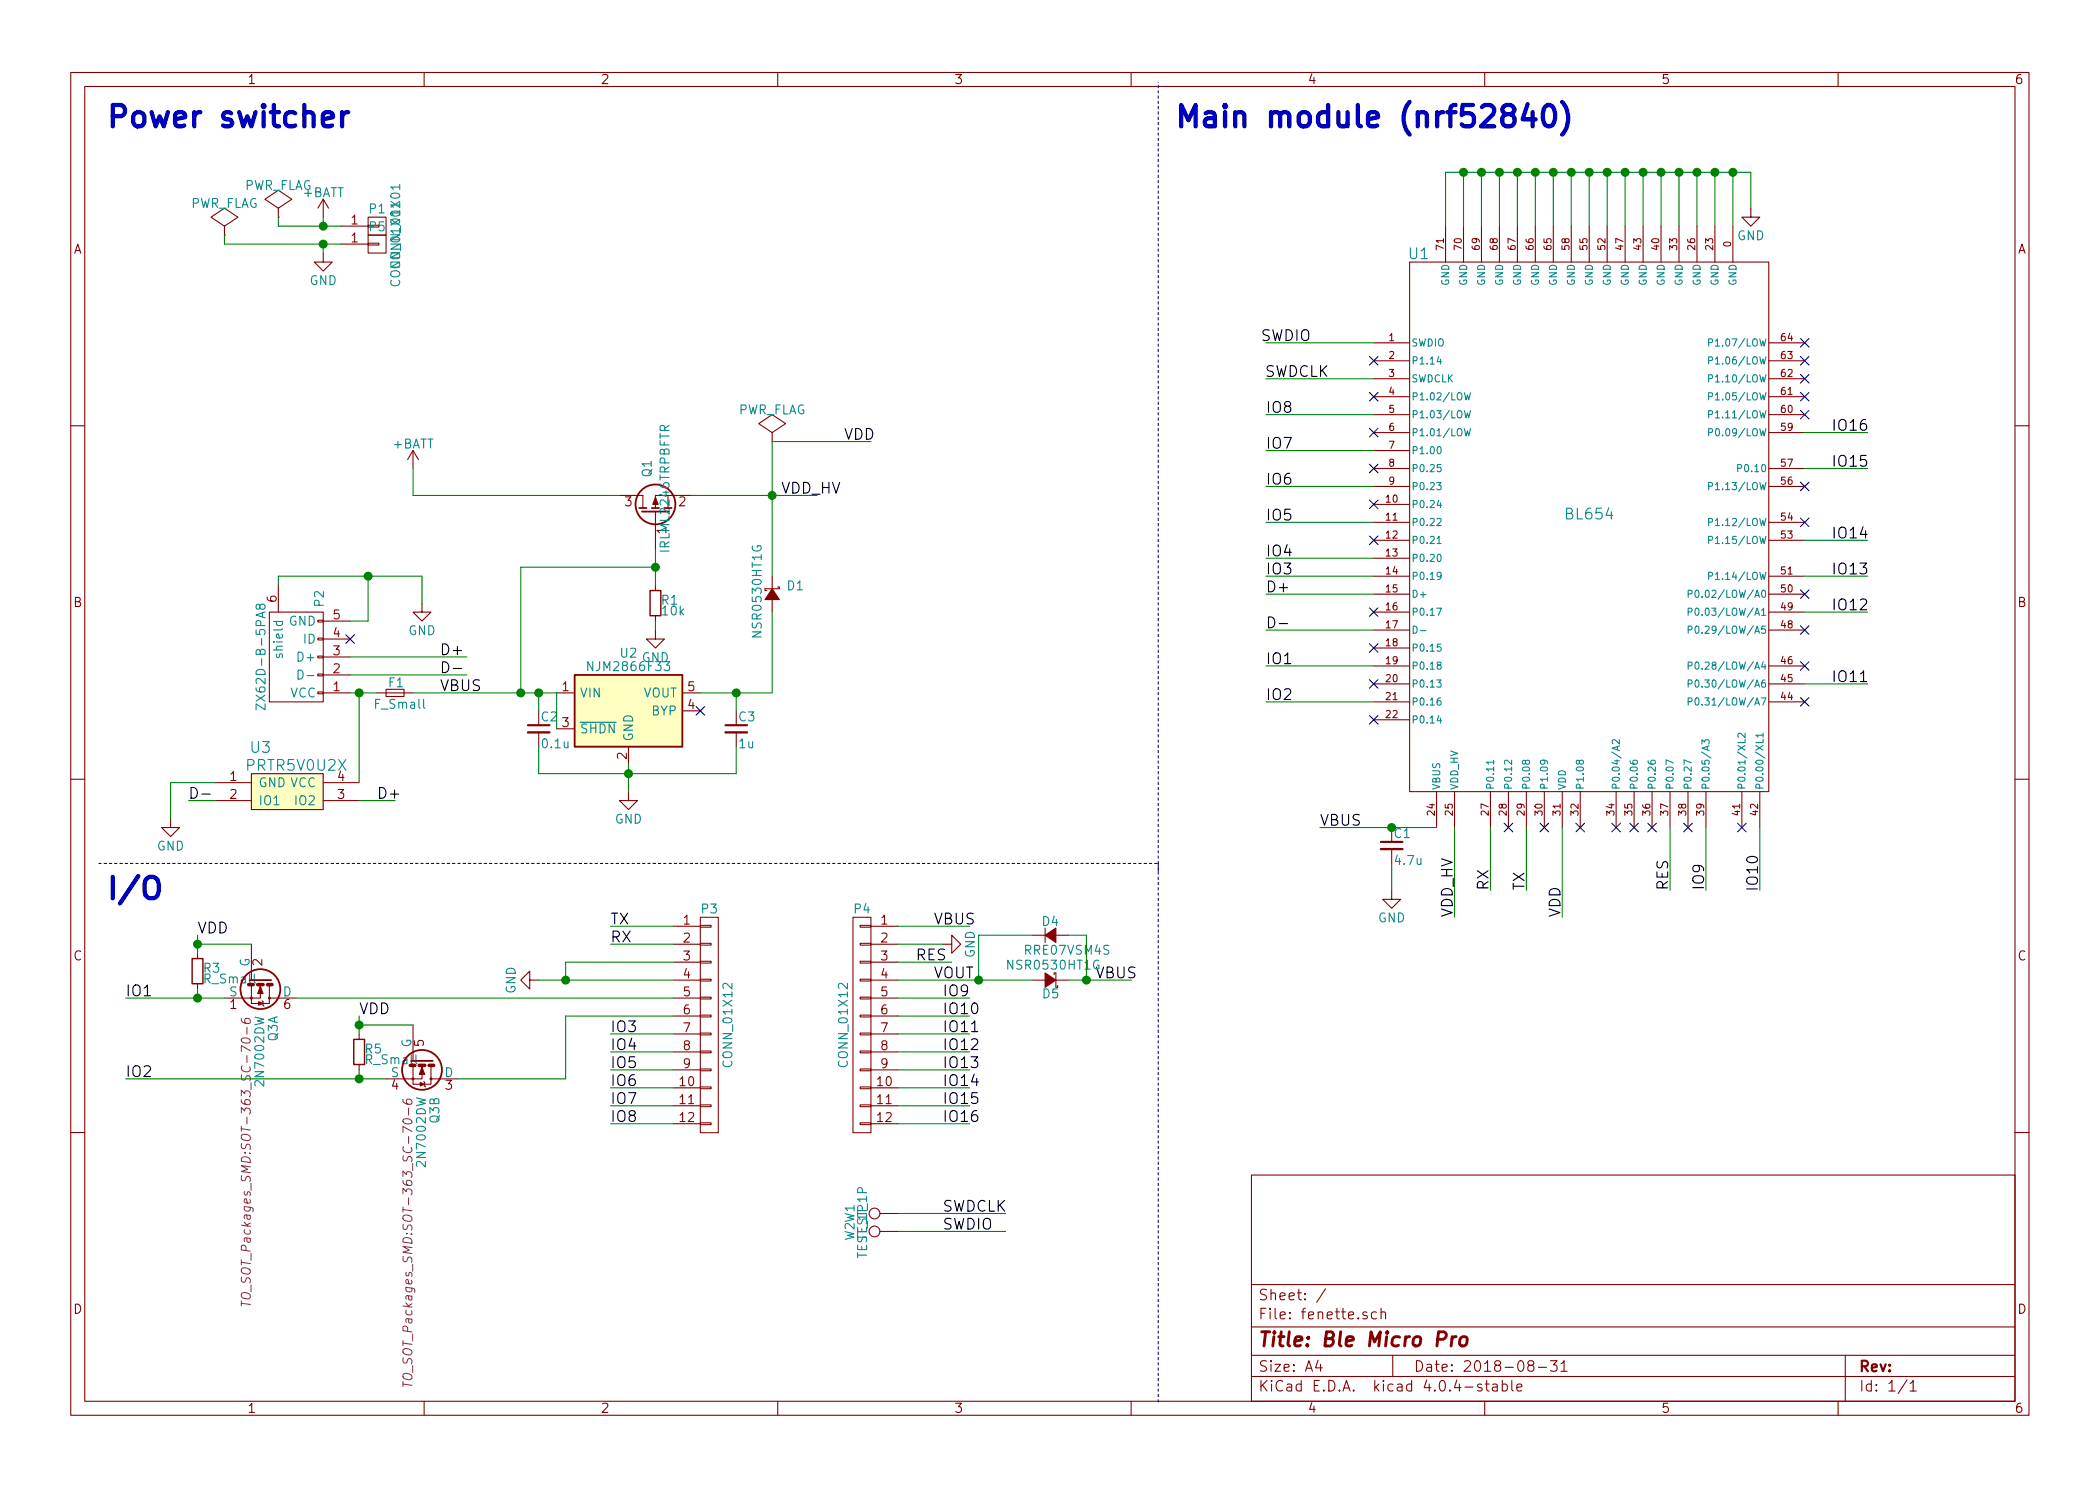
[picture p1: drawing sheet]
<svg xmlns="http://www.w3.org/2000/svg" width="297mm" height="210mm" viewBox="0 0 297 210" stroke-linecap="round" stroke-linejoin="round" font-family="sans-serif">
<g fill="none" stroke="#840000" stroke-width=".15">
<path d="M10 10.3h277v189.9h-277zM12 12.2h273v186.1h-273zM60 10.3v1.9M110 10.3v1.9M160 10.3v1.9M210 10.3v1.9M260 10.3v1.9M31.7 33.3h.1M31.7 32l2-1.3-2-1.2-1.9 1.2 1.9 1.3v1.3M39.4 30.7h.1M39.4 29.5l1.9-1.3-1.9-1.3-1.9 1.3 1.9 1.3v1.2M45.7 35.8v1.3h1.3l-1.3 1.2-1.3-1.2h1.3"/>
<path d="M45.7 28.2l-.7 1.3M45.7 28.2v2.5M45.7 28.2l.8 1.3M48.3 32h3.8M48.3 34.5h3.8M52.1 30.7h2.5v2.6h-2.5zM52.1 34.4h1.5v.3h-1.5zM52.1 33.3h2.5v2.5h-2.5zM199.4 37.1h50.8v74.9h-50.8zM204.5 32v5.1M207 32v5.1M209.5 32v5.1"/>
<path d="M212.1 32v5.1M214.6 32v5.1M217.2 32v5.1M219.7 32v5.1M222.2 32v5.1M224.8 32v5.1M227.3 32v5.1M229.9 32v5.1M232.4 32v5.1M234.9 32v5.1M237.5 32v5.1M240 32v5.1"/>
<path d="M242.6 32v5.1M245.1 32v5.1M247.6 29.5v1.2h1.3l-1.3 1.3-1.2-1.3h1.2M194.3 48.5h5.1M194.3 51h5.1M194.3 53.6h5.1M194.3 56.1h5.1M194.3 58.7h5.1M250.2 48.5h5.1M250.2 51h5.1M250.2 53.6h5.1M250.2 56.1h5.1"/>
<path d="M250.2 58.7h5.1M10 60.2h2M58.4 63.7l-.7 1.3M58.4 63.7v2.6M58.4 63.7l.8 1.3M87.6 70.1h3.3v1.8M92.7 72.4v5.3M94.5 70.1h-1.8v1.8M95.2 70.1h2.6M109.2 62.5h.1M109.2 61.2l1.9-1.3-1.9-1.2-1.9 1.2 1.9 1.3v1.3M194.3 61.2h5.1"/>
<path d="M194.3 63.7h5.1M194.3 66.3h5.1M194.3 68.8h5.1M194.3 71.4h5.1M194.3 73.9h5.1M194.3 76.4h5.1M194.3 79h5.1M250.2 61.2h5.1M250.2 66.3h5.1M250.2 68.8h5.1M250.2 73.9h5.1M250.2 76.4h5.1"/>
<path d="M285 60.2h2M38.1 86.6h7.6v12.7h-7.6zM39.4 82.8v3.8M45 97.9h.7v.3h-.7zM45 95.4h.7v.2h-.7zM45 92.8h.7v.3h-.7zM45 90.3h.7v.2h-.7zM45 87.8h.7v.2h-.7zM45.7 98h3.8M45.7 95.5h3.8M45.7 93h3.8M45.7 90.4h3.8"/>
<path d="M45.7 87.9h3.8M53.3 98h5.1M54.6 97.5h2.5v1h-2.5zM59.7 85.3v1.3h1.3l-1.3 1.3-1.3-1.3h1.3M78.7 98h2.6M92.7 89.1v1.3h1.3l-1.3 1.3-1.3-1.3h1.3M92.7 82.8v.8M92.7 87.1v.8M96.5 98h2.6M109.2 81.5v1.8M109.2 84.8v1.8M110 83.1h.2v.2h-2v.3h.3"/>
<path d="M194.3 96.8h5.1M194.3 84.1h5.1M194.3 99.3h5.1M194.3 81.5h5.1M194.3 86.6h5.1M194.3 94.2h5.1M194.3 89.1h5.1M194.3 91.7h5.1M250.2 96.8h5.1M250.2 84.1h5.1M250.2 99.3h5.1M250.2 81.5h5.1"/>
<path d="M250.2 86.6h5.1M250.2 94.2h5.1M250.2 89.1h5.1M10 110.3h2M24.1 115.8v1.3h1.3l-1.3 1.3-1.2-1.3h1.2M30.5 110.7h5.1M30.5 113.3h5.1M35.6 109.5h10.1v5h-10.1zM45.7 110.7h5.1M45.7 113.3h5.1M76.2 103.6v2.1M78.7 103.1h2.6"/>
<path d="M88.9 112v1.3h1.3l-1.3 1.2-1.3-1.2h1.3M88.9 105.7v2.5M96.5 100.6h2.6M104.1 103.6v2.1M194.3 101.8h5.1M203.2 112v5.1M205.7 112v5.1M210.8 112v5.1M213.4 112v5.1M215.9 112v5.1M218.4 112v5.1M221 112v5.1"/>
<path d="M223.5 112v5.1M228.6 112v5.1M231.1 112v5.1M233.7 112v5.1M236.2 112v5.1M238.8 112v5.1M241.3 112v5.1M246.4 112v5.1M248.9 112v5.1M285 110.3h2M27.9 134.9v.7M27.9 139.2v.7"/>
<path d="M35.6 139.4v1.8h-3.9M35.6 133.6v5.1M36.8 139.4v1.8h-1.2v.8h2.5v-.8M38.1 139.4v1.8h3.8M74.9 138.7v-1.3l-1.2 1.3 1.2 1.2v-1.2h1.3M95.2 131.1h3.9M95.2 133.6h3.9M95.2 136.1h3.9M95.2 138.7h3.9M99.1 129.8h2.5v30.5h-2.5zM99.1 138.6h1.5v.2h-1.5zM99.1 136h1.5v.3h-1.5z"/>
<path d="M99.1 133.5h1.5v.2h-1.5zM99.1 130.9h1.5v.3h-1.5zM120.6 129.8h2.6v30.5h-2.6zM121.7 138.6h1.5v.2h-1.5zM121.7 136h1.5v.3h-1.5zM121.7 133.5h1.5v.2h-1.5zM121.7 130.9h1.5v.3h-1.5zM123.2 131.1h3.8M123.2 133.6h3.8M123.2 136.1h3.8M123.2 138.7h3.8M133.3 133.6h1.3v-1.3l1.3 1.3-1.3 1.3v-1.3"/>
<path d="M146 138.7h1.8M146 132.3h1.8M147.8 131.3v2M149.1 137.9v-.2h.3v2M149.4 138.7h1.7M149.4 132.3h1.7M196.8 126v1.2h1.3l-1.3 1.3-1.2-1.3h1.2M196.8 120.1v2.1M37.1 141.6l.1 .1v.5l.1 .2M50.8 146.3v.8M50.8 150.6v.8M58.4 150.9v1.7h-3.8"/>
<path d="M58.4 145v5.1M59.7 150.9v1.7h-1.3v.8h2.6v-.8M59.9 153l.2 .2v.5l.1 .1M61 150.9v1.7h3.8M95.2 141.2h3.9M95.2 143.8h3.9M95.2 146.3h3.9M95.2 148.8h3.9M95.2 151.4h3.9M95.2 153.9h3.9M95.2 156.5h3.9M95.2 159h3.9"/>
<path d="M99.1 158.9h1.5v.2h-1.5zM99.1 156.3h1.5v.3h-1.5zM99.1 153.8h1.5v.2h-1.5zM99.1 151.3h1.5v.2h-1.5zM99.1 148.7h1.5v.3h-1.5zM99.1 146.2h1.5v.2h-1.5zM99.1 143.6h1.5v.3h-1.5zM99.1 141.1h1.5v.2h-1.5zM121.7 158.9h1.5v.2h-1.5zM121.7 156.3h1.5v.3h-1.5zM121.7 153.8h1.5v.2h-1.5zM121.7 151.3h1.5v.2h-1.5z"/>
<path d="M121.7 148.7h1.5v.3h-1.5zM121.7 146.2h1.5v.2h-1.5zM121.7 143.6h1.5v.3h-1.5zM121.7 141.1h1.5v.2h-1.5zM123.2 141.2h3.8M123.2 143.8h3.8M123.2 146.3h3.8M123.2 148.8h3.8M123.2 151.4h3.8M123.2 153.9h3.8M123.2 156.5h3.8M123.2 159h3.8"/>
<path d="M10 160.2h2M124.5 171.7h2.5M124.5 174.2h2.5M177 166.3h108v32h-108zM285 160.2h2M60 198.3v1.9M110 198.3v1.9M160 198.3v1.9M177 194.8h108M177 191.8h108M177 187.8h108M177 181.8h108"/>
<path d="M186.4 192.5l-.3 1h.9M186.8 193v1M187.5 182.3l-1.3 2M193.3 185.7a.37 .37 0 0 0-.5 .1v.1a.54 .54 0 0 0 .5 .3l.1 .1-.1 .2-.1 .1-.4-.1M194.7 185.7l-.4-.1-.3 .3 .1 .6 .2 .1 .4-.1M195.4 185.7a.38 .38 0 0 1 .6 .1v.8M195.4 185.1v1.5M197 191.8v3M209.6 195.9a.37 .37 0 0 0-.6 .1v.1a.54 .54 0 0 0 .6 .3l.1 .1-.1 .2-.2 .1-.4-.1M210 198.3v1.9M210.1 195.8h.5M210.3 195.3v1.3l.2 .2h.1"/>
<path d="M211.2 195.9l.1-.1 .4 .1 .1 .9M211.8 196.2l-.5 .1-.2 .2 .1 .2 .1 .1 .5-.1M212.5 195.9a.48 .48 0 0 1 .6 .1l.1 .1-.1 .6a.48 .48 0 0 1-.6 0M212.5 195.3v1.5M213.8 195.3v1.3l.2 .2M214.6 196.3l.7-.1-.1-.3-.4-.1-.2 .2v.7l.2 .1 .4-.1M216.4 193.2l-.3-.3 .1-.2 .2-.2 .4 .1 .2 .2-.1 .2-.2 .2h-.3a.48 .48 0 0 0-.2 .7l.2 .1h.3l.2-.1a.48 .48 0 0 0-.2-.7M217.6 193.5h1.1M219.3 192.5h.9l-.5 .6 .5 .1v.2v.5l-.2 .1h-.5l-.2-.1M220.8 193l.4-.5v1.5M220.8 194h.9M260 198.3v1.9"/>
<path d="M261 191.8v6.5M269.7 195.2l-1.2 2M270.2 195.8l.4-.5v1.5M270.2 196.8h.8"/>
<circle cx="35.6" cy="141.2" r=".13"/>
<circle cx="38.1" cy="141.2" r=".13"/>
<circle cx="58.4" cy="152.6" r=".13"/>
<circle cx="61" cy="152.6" r=".13"/>
<circle cx="123.7" cy="174.2" r=".76"/>
<circle cx="123.7" cy="171.7" r=".76"/>
</g>
<path d="M203.4 189.5h.7a.56 .56 0 0 0 .5-.5 .56 .56 0 0 0-.4-.6h-.7l-.2 2M205.4 189.1l-.1 1.3M206 189.1a.54 .54 0 0 0-.6 .4M206.6 189.3a.51 .51 0 0 1 .6-.2 .51 .51 0 0 1 .3 .4v.6a.54 .54 0 0 1-.6 .4 .54 .54 0 0 1-.5-.4z" fill="none" stroke="#840000" stroke-width=".41"/>
<g fill="none" stroke="#008484" stroke-width=".15">
<path d="M55.3 38.5a.83 .83 0 0 1 1.2 .1 .44 .44 0 0 1-.4 .6l-.7-.1a.44 .44 0 0 1-.1-.6zM55.4 39.7a.5 .5 0 0 0 0 .6 .5 .5 0 0 0 .6 .1 .47 .47 0 0 0 .5-.2 .47 .47 0 0 0-.1-.5M203.5 50.4l-.2 .8h.6M207.1 55.6l.3 1 .2-.7 .1 .7 .3-1M207.1 58.1l.3 1 .2-.7 .1 .7 .3-1M241.7 58.6h.5v-.2v-.2l-.5-.1v1M241.7 56.1h.5v-.2v-.3h-.5v1M241.7 53.6l.5-.1v-.1v-.3l-.5-.1v1M241.7 51h.5v-.2v-.3h-.5v1M241.7 48.5l.5-.1v-.1v-.3l-.5-.1v1.1M203.2 68.3h.6l-.3 .4 .3 .1v.4l-.1 .1-.5-.1M203.3 73.5l.4-.2 .1 .2v.2l-.6 .7h.6"/>
<path d="M203.3 76.9h.5M203.4 63.3l.2-.1a.59 .59 0 0 1-.1 1l-.1-.1-.1-.3zM203.4 78.5l.2-.1a.59 .59 0 0 1-.1 1l-.1-.1-.1-.2zM203.5 70.8l-.2 .7h.6M203.8 65.7h-.5v.5l.1-.1 .4 .1v.4l-.1 .1-.4-.1M207.1 60.6l.3 1.1 .2-.7 .1 .7 .3-1.1M241.7 76.4h.5v-.2v-.3h-.5v1M241.7 73.9l.5-.1v-.1v-.3l-.5-.1v1.1M241.7 68.8h.5v-.2v-.3h-.5v1M241.7 61.2l.5-.1v-.1v-.3l-.5-.1v1.1M245.8 66.3l.5-.1 .1-.1-.1-.3-.5-.1v1M36.8 85.7l.2-.2h.4l.1 .2-.1 .4-.4 .1-.2-.1-.2-.6h-.3l-.1 .2 .1 .5h.2l.3-.2"/>
<path d="M37.5 99.6v.8l-1.3-.8v.8M42.2 94.8a.66 .66 0 0 1 .7 .4 .66 .66 0 0 1-.3 .8l-.4 .1zM43.4 95.6h1M93.9 93.6h.8l-.4 .5 .4 .1v.6l-.2 .1h-.4l-.2-.1M199.9 88.6a.51 .51 0 0 1 .6 .5 .51 .51 0 0 1-.6 .5zM200.9 89.2h.8M203.2 96.2h.6l-.3 .4 .3 .1v.4l-.1 .1-.5-.1M203.2 86h.7l-.4 1.1M203.5 94.1l-.2-.2 .1-.2h.4v.3l-.4 .2-.1 .1v.2l.2 .2 .3-.1v-.4l-.1-.1M203.8 98.7l-.4 .2-.1 .7 .2 .2 .3-.1v-.5l-.3-.1-.2 .2M203.8 91.1h-.5v.5l.1-.1 .4 .1v.4l-.1 .1-.4-.1M203.8 81.4l-.1 .2h-.3l-.1-.2 .1-.4h.3l.1 .2v.6l-.2 .2h-.2"/>
<path d="M238.8 84h.5v-.2v-.2l-.5-.1v1M238.8 99.3l.5-.1v-.1v-.3l-.5-.1v1.1M238.8 96.7h.5v-.2v-.2l-.5-.1v1M238.8 94.2h.5v-.2v-.3h-.5v1M238.8 89.1h.5v-.2v-.3h-.5v1M238.8 86.6l.5-.1v-.1v-.3l-.5-.1v1.1M239.8 83.6l.3-.1a.59 .59 0 0 1-.1 1l-.2-.1v-.3zM239.8 98.9l.3-.2a.59 .59 0 0 1-.1 1.1l-.2-.1v-.3zM239.8 93.8l.3-.1a.59 .59 0 0 1-.1 1l-.2-.1v-.3zM239.8 88.7l.3-.1a.59 .59 0 0 1-.1 1l-.2-.1v-.3zM239.9 96.3l.2-.1a.59 .59 0 0 1-.1 1 .71 .71 0 0 1-.1-.9zM239.9 86.1l.2-.1a.59 .59 0 0 1-.1 1.1 .71 .71 0 0 1-.1-1z"/>
<path d="M241.7 81.5h.5v-.2v-.3h-.5v1M82 102.2h5.2M203.5 101.2l-.2 .8h.6M211.3 107.6v.5M213.8 107.6v.6l-.7-.6h-.2l-.1 .1 .1 .4M215.8 107.7l.2-.1h.3l.1 .1-.1 .3-.3 .1-.2-.1-.1-.4h-.3v.4l.2 .1 .2-.2M218.3 107.6l.2 .1v.3l-.2 .1-.4-.1v-.3l.2-.1h.6l.1 .1 .1 .3M223.4 107.7l.2-.1h.3l.1 .1-.1 .3-.3 .1-.2-.1-.1-.4h-.3v.4l.2 .1 .2-.2M229.1 104.7v.6l-.8-.6h-.2l-.1 .1 .1 .4M230.6 107.6l.1 .4 .7 .1 .2-.2-.1-.3h-.5v.3l.2 .2M233.1 107.6l.1 .4 .7 .1 .2-.2-.1-.3h-.4l-.1 .3 .2 .2M236.7 107.9l-1-.4v.7"/>
<path d="M239.2 107.9l-1-.4v.7M240.7 105.3v-.6l.4 .3 .1-.3h.5l.1 .1-.1 .5M246.8 104.6v.5h-1M246.8 103.8v.6l-.7-.6h-.2l-.1 .1 .1 .4M249.4 104.6v.5h-1M249.4 104h-1l.3 .3M249.4 103.8v.5M121.3 176.2v.6h1.3v-.6M121.3 177.2v.7M121.3 177.6h1.3M121.9 176.4v.4"/>
</g>
<g fill="none" stroke="#840000" stroke-width=".25">
<path d="M90.4 71.9h1M90.8 72.4h3.8M92.2 71.9h1M81.3 95.5h15.2v10.2h-15.2zM35.3 138.7h3.1M58.2 150.1h3"/>
<circle cx="92.7" cy="71.4" r="2.82"/>
<circle cx="36.8" cy="139.9" r="2.82"/>
<circle cx="59.7" cy="151.4" r="2.82"/>
</g>
<g fill="#840000" stroke="#840000" stroke-width=".15">
<path d="M92.7 70.4l.4 1h-.8z"/>
<path d="M109.2 83.3l1 1.5h-2z"/>
<path d="M147.8 137.7l1.6 1-1.6 1z"/>
<path d="M147.8 132.3l1.6-1v2z"/>
<path d="M59.4 153.2l.7 .2-.7 .3z"/>
<path d="M59.7 151l.4 1h-.8z"/>
<path d="M36.6 141.7l.6 .3-.6 .2z"/>
<path d="M36.8 139.6l.4 1h-.8z"/>
</g>
<path d="M91.9 83.6h1.6v3.5h-1.6zM27.2 135.6h1.5v3.6h-1.5zM50 147.1h1.6v3.5h-1.6z" fill="none" stroke="#840000" stroke-width=".2"/>
<path d="M74.7 103.6h3M102.6 103.6h3.1M195.3 120.1h3.1" fill="none" stroke="#840000" stroke-width=".33"/>
<path d="M74.7 102.6h3M102.6 102.6h3.1M195.3 119.1h3.1" fill="none" stroke="#840000" stroke-width=".3"/>
<path d="M62.6 93.6a.77 .77 0 0 1 .9 .8 .77 .77 0 0 1-.9 .8zM64.1 94.6h1.2M179.4 87.3a.77 .77 0 0 1 .9 .8 .77 .77 0 0 1-.9 .7zM180.9 88.2h1.2M263.1 96.4h.9M27 111.4a.77 .77 0 0 1 .9 .8 .77 .77 0 0 1-.9 .7zM28.5 112.4h1.2M137.4 146h.9" fill="none" stroke="#000" stroke-width=".15"/>
<g fill="#ffffc2" stroke="#ffffc2" stroke-width=".14">
<path d="M81.3 95.5h15.2v10.2h-15.2z"/>
<path d="M35.6 109.5h10.1v5h-10.1z"/>
</g>
<g fill="none" stroke="#000084" stroke-width=".15">
<path d="M193.7 50.4l1.2 1.3M193.7 55.5l1.2 1.2M194.9 50.4l-1.2 1.3M194.9 55.5l-1.2 1.2M254.7 47.9l1.2 1.2M254.7 50.4l1.2 1.3M254.7 53l1.2 1.2M254.7 55.5l1.2 1.2M254.7 58.1l1.2 1.2M255.9 47.9l-1.2 1.2M255.9 50.4l-1.2 1.3M255.9 53l-1.2 1.2"/>
<path d="M255.9 55.5l-1.2 1.2M255.9 58.1l-1.2 1.2M193.7 60.6l1.2 1.2M193.7 65.7l1.2 1.2M193.7 70.8l1.2 1.2M193.7 75.8l1.2 1.3M194.9 60.6l-1.2 1.2M194.9 65.7l-1.2 1.2M194.9 70.8l-1.2 1.2M194.9 75.8l-1.2 1.3M254.7 73.3l1.2 1.2M254.7 68.2l1.2 1.2"/>
<path d="M255.9 73.3l-1.2 1.2M255.9 68.2l-1.2 1.2M48.9 89.8l1.2 1.2M50.1 89.8l-1.2 1.2M98.5 100l1.2 1.2M99.7 100l-1.2 1.2M193.7 86l1.2 1.2M193.7 91.1l1.2 1.2M193.7 96.2l1.2 1.2M194.9 86l-1.2 1.2M194.9 91.1l-1.2 1.2M194.9 96.2l-1.2 1.2"/>
<path d="M254.7 98.7l1.2 1.2M254.7 93.6l1.2 1.2M254.7 83.5l1.2 1.2M254.7 88.5l1.2 1.3M255.9 98.7l-1.2 1.2M255.9 93.6l-1.2 1.2M255.9 83.5l-1.2 1.2M255.9 88.5l-1.2 1.3M193.7 101.2l1.2 1.3M194.9 101.2l-1.2 1.3M212.8 116.5l1.2 1.2M214 116.5l-1.2 1.2"/>
<path d="M217.8 116.5l1.2 1.2M219 116.5l-1.2 1.2M222.9 116.5l1.2 1.2M224.1 116.5l-1.2 1.2M228 116.5l1.2 1.2M229.2 116.5l-1.2 1.2M230.5 116.5l1.2 1.2M231.7 116.5l-1.2 1.2M233.1 116.5l1.2 1.2M234.3 116.5l-1.2 1.2M238.2 116.5l1.2 1.2M239.4 116.5l-1.2 1.2"/>
<path d="M245.8 116.5l1.2 1.2M247 116.5l-1.2 1.2"/>
</g>
<path d="M36.4 139.3h.8M37.8 139.3h.7M59.3 150.7h.8M60.7 150.7h.6" fill="none" stroke="#840000" stroke-width=".51"/>
<path d="M34.1 144.1a.54 .54 0 0 0 .6 .7h.5l.2-.2v-.2l-.2-.3h-.5l-.1 .2 .1 .4 .1 .1M34.9 145.4v.9M57 155.5a.54 .54 0 0 0 .5 .7l.5 .1 .3-.2v-.3l-.3-.3h-.4l-.1 .2v.4l.2 .1M57.8 156.8v1M34.1 184v.8M34.1 184.4l1.3 .2M34.2 183a.88 .88 0 0 1 1.2 .3l-.1 .3a.87 .87 0 0 1-1.2-.2zM57 195.5v.7M57 195.8l1.3 .2M57 194.5a.88 .88 0 0 1 1.3 .2l-.1 .4a.87 .87 0 0 1-1.2-.3z" fill="none" stroke="#840084" stroke-width=".15"/>
<g fill="none" stroke="#008400" stroke-width=".15">
<path d="M31.7 33.3v1.2h16.6M39.4 30.7v1.3h8.9M45.7 30.7v1.3M45.7 34.5v1.3M207 24.4v7.6M209.5 24.4v7.6M212.1 24.4v7.6M214.6 24.4v7.6M217.2 24.4v7.6M219.7 24.4v7.6M222.2 24.4v7.6M224.8 24.4v7.6"/>
<path d="M227.3 24.4v7.6M229.9 24.4v7.6M232.4 24.4v7.6M234.9 24.4v7.6M237.5 24.4v7.6M240 24.4v7.6M242.6 24.4v7.6M245.1 24.4v7.6M247.6 29.5v-5.1h-43.1v7.6M179.1 58.7h15.2M179.1 48.5h15.2M179.1 53.6h15.2"/>
<path d="M58.4 66.3v3.8h29.2M92.7 77.7v5.1M97.8 70.1h17.8M123.2 62.5h-14v19M179.1 79h15.2M179.1 73.9h15.2M179.1 68.8h15.2M179.1 63.7h15.2M255.3 61.2h8.9M255.3 66.3h8.9M255.3 76.4h8.9M39.4 82.8v-1.3h20.3v3.8"/>
<path d="M49.5 95.5h16.5M49.5 93h16.5M49.5 98h3.8M50.8 98v12.7M52.1 81.5v6.4h-2.6M58.4 98h20.3v5.1M76.2 98v2.6M92.7 87.9v1.2M92.7 80.3h-19v17.7M104.1 98v2.6M109.2 86.6v11.4h-10.1M179.1 81.5h15.2"/>
<path d="M179.1 99.3h15.2M179.1 94.2h15.2M179.1 89.1h15.2M179.1 84.1h15.2M255.3 81.5h8.9M255.3 96.8h8.9M255.3 86.6h8.9M26.7 113.3h3.8M30.5 110.7h-6.4v5.1M50.8 113.3h5.1M76.2 105.7v3.8h27.9v-3.8M88.9 108.2v3.8"/>
<path d="M186.7 117.1h16.5M205.7 117.1v12.7M210.8 117.1v8.9M215.9 117.1v8.9M221 117.1v12.7M236.2 117.1v8.9M241.3 117.1v8.9M248.9 117.1v8.9M27.9 132.3v2.6M27.9 139.9v1.3M27.9 133.6h7.7M76.2 138.7h19"/>
<path d="M86.4 133.6h8.8M86.4 131.1h8.8M95.2 136.1h-15.2v2.6M127 138.7h19M127 136.1h7.6M127 133.6h6.3M127 131.1h10.2M146 132.3h-7.6v6.4M151.1 132.3h2.6v6.4M151.1 138.7h8.9M196.8 122.2v3.8M17.8 141.2h13.9"/>
<path d="M17.8 152.6h36.8M41.9 141.2h53.3M50.8 143.8v2.5M50.8 151.4v1.2M50.8 145h7.6M86.4 159h8.8M86.4 156.5h8.8M86.4 153.9h8.8M86.4 151.4h8.8M86.4 148.8h8.8M86.4 146.3h8.8M95.2 143.8h-15.2v8.8h-15.2"/>
<path d="M127 159h10.2M127 156.5h10.2M127 153.9h10.2M127 151.4h10.2M127 148.8h10.2M127 146.3h10.2M127 143.8h10.2M127 141.2h10.2M127 174.2h15.2M127 171.7h15.2"/>
</g>
<g fill="#008400" stroke="#008400" stroke-width=".25">
<circle cx="88.9" cy="109.5" r=".51"/>
<circle cx="104.1" cy="98" r=".51"/>
<circle cx="76.2" cy="98" r=".51"/>
<circle cx="153.7" cy="138.7" r=".51"/>
<circle cx="138.4" cy="138.7" r=".51"/>
<circle cx="80" cy="138.7" r=".51"/>
<circle cx="196.9" cy="117.1" r=".51"/>
<circle cx="73.7" cy="98" r=".51"/>
<circle cx="109.2" cy="70.1" r=".51"/>
<circle cx="92.7" cy="80.3" r=".51"/>
<circle cx="52.1" cy="81.5" r=".51"/>
<circle cx="245.1" cy="24.4" r=".51"/>
<circle cx="242.6" cy="24.4" r=".51"/>
<circle cx="240" cy="24.4" r=".51"/>
<circle cx="237.5" cy="24.4" r=".51"/>
<circle cx="235" cy="24.4" r=".51"/>
<circle cx="209.6" cy="24.4" r=".51"/>
<circle cx="212.1" cy="24.4" r=".51"/>
<circle cx="214.6" cy="24.4" r=".51"/>
<circle cx="217.2" cy="24.4" r=".51"/>
<circle cx="219.7" cy="24.4" r=".51"/>
<circle cx="222.3" cy="24.4" r=".51"/>
<circle cx="224.8" cy="24.4" r=".51"/>
<circle cx="227.3" cy="24.4" r=".51"/>
<circle cx="229.9" cy="24.4" r=".51"/>
<circle cx="232.4" cy="24.4" r=".51"/>
<circle cx="207" cy="24.4" r=".51"/>
<circle cx="45.7" cy="32" r=".51"/>
<circle cx="27.9" cy="141.2" r=".51"/>
<circle cx="50.8" cy="152.6" r=".51"/>
<circle cx="27.9" cy="133.6" r=".51"/>
<circle cx="50.8" cy="145" r=".51"/>
<circle cx="45.7" cy="34.5" r=".51"/>
<circle cx="50.8" cy="98" r=".51"/>
</g>
<path d="M14 122.2h149.8M163.8 122.2v1.2M163.8 198.4v-186.7" fill="none" stroke="#0000c2" stroke-width=".15" stroke-dasharray=".3 .4"/>
<path d="M48.4 15.9v2M49.3 15.9a.82 .82 0 0 0-.9 .6M216.1 14.7l-.7 2.2h1.8M216.8 15.9v2M218.5 15.2a.71 .71 0 0 1 .8-.3 .71 .71 0 0 1 .5 .5 2.35 2.35 0 0 1-.3 2.3 .75 .75 0 0 1-1.1-.4 2.71 2.71 0 0 1 .1-2.1zM221 14.4a3.5 3.5 0 0 1 0 4.6M20.6 124.5a1.03 1.03 0 0 1 1.7 0 2.34 2.34 0 0 1-.3 2.5 1.01 1.01 0 0 1-1.6-.9v-1z" fill="none" stroke="#0000c2" stroke-width=".61"/>
<g font-size="4.2" fill="#0000c2">
<text x="15.2" y="18">Power switcher</text>
<text x="166.4" y="18">Main module (nrf52840)</text>
<text x="15.2" y="127.2">I/O</text>
</g>
<text font-size="2.8" fill="#840000" x="178" y="190.5">Title: Ble Micro Pro</text>
<g font-size="2.1" fill="#008484">
<text x="199.3" y="36.7">U1</text>
<text x="221.6" y="73.5">BL654</text>
<text x="35.5" y="106.5">U3</text>
<text x="35.1" y="109.1">PRTR5V0U2X</text>
</g>
<g font-size="2.1">
<text x="178.2" y="48.3">SWDIO</text>
<text x="178.6" y="53.3">SWDCLK</text>
<text x="179.1" y="58.4">IO8</text>
<text x="119.4" y="62.2">VDD</text>
<text x="179.1" y="63.5">IO7</text>
<text x="259.1" y="61">IO16</text>
<text x="110.5" y="69.8">VDD_HV</text>
<text x="179.1" y="68.6">IO6</text>
<text x="259.1" y="66">IO15</text>
<text x="179.1" y="73.7">IO5</text>
<text x="259.1" y="76.2">IO14</text>
<text x="179.1" y="83.8">D+</text>
<text x="179.1" y="78.7">IO4</text>
<text x="179.1" y="81.3">IO3</text>
<text x="259.1" y="81.3">IO13</text>
<text x="259.1" y="86.4">IO12</text>
<text x="62.2" y="92.7">D+</text>
<text x="179.1" y="94">IO1</text>
<text x="62.2" y="97.8">VBUS</text>
<text x="179.1" y="99.1">IO2</text>
<text x="259.1" y="96.5">IO11</text>
<text x="53.3" y="113">D+</text>
<text x="186.7" y="116.8">VBUS</text>
<text x="210.6" y="126" transform="rotate(-90 210.6 126)">RX</text>
<text x="215.6" y="126" transform="rotate(-90 215.6 126)">TX</text>
<text x="236" y="126" transform="rotate(-90 236 126)">RES</text>
<text x="241" y="125.6" transform="rotate(-90 241 125.6)">IO9</text>
<text x="248.7" y="125.5" transform="rotate(-90 248.7 125.5)">IO10</text>
<text x="86.4" y="130.8">TX</text>
<text x="132.1" y="130.8">VBUS</text>
<text x="205.5" y="129.8" transform="rotate(-90 205.5 129.8)">VDD_HV</text>
<text x="220.7" y="129.8" transform="rotate(-90 220.7 129.8)">VDD</text>
<text x="27.9" y="132.1">VDD</text>
<text x="86.4" y="133.3">RX</text>
<text x="129.5" y="135.9">RES</text>
<text x="17.8" y="141">IO1</text>
<text x="50.8" y="143.5">VDD</text>
<text x="132.1" y="138.4">VOUT</text>
<text x="133.3" y="141">IO9</text>
<text x="133.3" y="143.5">IO10</text>
<text x="154.9" y="138.4">VBUS</text>
<text x="86.4" y="146">IO3</text>
<text x="86.4" y="148.6">IO4</text>
<text x="133.3" y="146">IO11</text>
<text x="133.3" y="148.6">IO12</text>
<text x="17.8" y="152.4">IO2</text>
<text x="86.4" y="151.1">IO5</text>
<text x="86.4" y="153.7">IO6</text>
<text x="133.3" y="151.1">IO13</text>
<text x="133.3" y="153.7">IO14</text>
<text x="86.4" y="156.2">IO7</text>
<text x="86.4" y="158.7">IO8</text>
<text x="133.3" y="156.2">IO15</text>
<text x="133.3" y="158.7">IO16</text>
<text x="133.3" y="174">SWDIO</text>
<text x="133.3" y="171.4">SWDCLK</text>
</g>
<g font-size="2.1" fill="#840000">
<text x="178" y="184">Sheet: /</text>
<text x="178" y="186.7">File: fenette.sch</text>
<text x="178" y="196.9">KiCad E.D.A. kicad 4.0.4-stable</text>
<text x="178" y="194.1">Size: A4</text>
<text x="200" y="194.1">Date: 2018-08-31</text>
<text x="263" y="194.1">Rev:</text>
<text x="263" y="196.9">Id: 1/1</text>
</g>
<g font-size="1.8" fill="#840000">
<text x="35" y="11.9">1</text>
<text x="85" y="11.9">2</text>
<text x="135" y="11.9">3</text>
<text x="185" y="11.9">4</text>
<text x="235" y="11.9">5</text>
<text x="285" y="11.9">6</text>
<text x="10.4" y="35.9">A</text>
<text x="49.7" y="31.7">1</text>
<text x="49.7" y="34.3">1</text>
<text x="285.4" y="35.9">A</text>
<text x="88.4" y="71.6">3</text>
<text x="96" y="71.6">2</text>
<text x="94.2" y="75.5" transform="rotate(-90 94.2 75.5)">1</text>
<text x="10.4" y="85.9">B</text>
<text x="39.1" y="85.2" transform="rotate(-90 39.1 85.2)">6</text>
<text x="47.1" y="87.6">5</text>
<text x="285.4" y="85.9">B</text>
<text x="47.1" y="95.2">2</text>
<text x="47.1" y="92.7">3</text>
<text x="47.1" y="90.2">4</text>
<text x="47.1" y="97.8">1</text>
<text x="79.5" y="97.8">1</text>
<text x="97.3" y="100.3">4</text>
<text x="97.3" y="97.8">5</text>
<text x="79.5" y="102.9">3</text>
<text x="88.6" y="107.4" transform="rotate(-90 88.6 107.4)">2</text>
<text x="32.5" y="110.5">1</text>
<text x="32.5" y="113">2</text>
<text x="47.8" y="113">3</text>
<text x="47.8" y="110.5">4</text>
<text x="96.7" y="130.8">1</text>
<text x="124.6" y="130.8">1</text>
<text x="10.4" y="135.9">C</text>
<text x="37.1" y="136.6" transform="rotate(-90 37.1 136.6)">2</text>
<text x="96.7" y="133.3">2</text>
<text x="96.7" y="135.9">3</text>
<text x="124.6" y="133.3">2</text>
<text x="124.6" y="135.9">3</text>
<text x="285.4" y="135.9">C</text>
<text x="29" y="139.1">R_Small</text>
<text x="32.5" y="142.7">1</text>
<text x="40.2" y="142.7">6</text>
<text x="96.7" y="138.4">4</text>
<text x="96.7" y="141">5</text>
<text x="96.7" y="143.5">6</text>
<text x="124.6" y="138.4">4</text>
<text x="124.6" y="141">5</text>
<text x="124.6" y="143.5">6</text>
<text x="59.9" y="148.1" transform="rotate(-90 59.9 148.1)">5</text>
<text x="96.7" y="146">7</text>
<text x="96.7" y="148.6">8</text>
<text x="124.6" y="146">7</text>
<text x="124.6" y="148.6">8</text>
<text x="51.9" y="150.6">R_Small</text>
<text x="55.4" y="154.2">4</text>
<text x="63" y="154.2">3</text>
<text x="96.2" y="153.7">10</text>
<text x="96.7" y="151.1">9</text>
<text x="124.1" y="153.7">10</text>
<text x="124.6" y="151.1">9</text>
<text x="96.2" y="156.2">11</text>
<text x="96.2" y="158.7">12</text>
<text x="124.1" y="156.2">11</text>
<text x="124.1" y="158.7">12</text>
<text x="10.4" y="185.9">D</text>
<text x="285.4" y="185.9">D</text>
<text x="35" y="199.9">1</text>
<text x="85" y="199.9">2</text>
<text x="135" y="199.9">3</text>
<text x="185" y="199.9">4</text>
<text x="235" y="199.9">5</text>
<text x="285" y="199.9">6</text>
</g>
<g font-size="1.8" fill="#008484">
<text x="26.8" y="29.4">PWR_FLAG</text>
<text x="34.4" y="26.9">PWR_FLAG</text>
<text x="42.8" y="27.9">+BATT</text>
<text x="52.3" y="30.2">P1</text>
<text x="52.3" y="32.7">P5</text>
<text x="245.7" y="34">GND</text>
<text x="43.8" y="40.3">GND</text>
<text x="56.6" y="37.6" transform="rotate(-90 56.6 37.6)">CONN_01X01</text>
<text x="104.3" y="58.6">PWR_FLAG</text>
<text x="55.5" y="63.4">+BATT</text>
<text x="92.2" y="67.5" transform="rotate(-90 92.2 67.5)">Q1</text>
<text x="94.7" y="77.9" transform="rotate(-90 94.7 77.9)">IRLML2246TRPBFTR</text>
<text x="111.4" y="83.5">D1</text>
<text x="40.8" y="88.5">GND</text>
<text x="45.8" y="85.8" transform="rotate(-90 45.8 85.8)">P2</text>
<text x="57.7" y="89.9">GND</text>
<text x="93.6" y="85.5">R1</text>
<text x="93.7" y="87.1">10k</text>
<text x="107.7" y="89.9" transform="rotate(-90 107.7 89.9)">NSR0530HT1G</text>
<text x="40" y="92.7" transform="rotate(-90 40 92.7)">shield</text>
<text x="42.4" y="93.6">D+</text>
<text x="42.9" y="91.1">ID</text>
<text x="83.5" y="94.9">NJM2866F33</text>
<text x="87.8" y="93">U2</text>
<text x="90.8" y="93.7">GND</text>
<text x="37.5" y="99.1" transform="rotate(-90 37.5 99.1)">ZX62D-B-5PA8</text>
<text x="41" y="98.7">VCC</text>
<text x="53.2" y="100.3">F_Small</text>
<text x="55" y="97.2">F1</text>
<text x="82" y="98.7">VIN</text>
<text x="90.9" y="98.7">VOUT</text>
<text x="92.1" y="101.2">BYP</text>
<text x="76.6" y="102.1">C2</text>
<text x="76.8" y="105.9">0.1u</text>
<text x="82" y="103.8">SHDN</text>
<text x="89.5" y="104.9" transform="rotate(-90 89.5 104.9)">GND</text>
<text x="104.5" y="102.1">C3</text>
<text x="104.5" y="105.9">1u</text>
<text x="36.6" y="111.4">GND VCC</text>
<text x="36.6" y="113.9">IO1</text>
<text x="41.9" y="113.9">IO2</text>
<text x="86.9" y="116.5">GND</text>
<text x="197.2" y="118.6">C1</text>
<text x="22.2" y="120.3">GND</text>
<text x="197.4" y="122.4">4.7u</text>
<text x="99.3" y="129.2">P3</text>
<text x="120.9" y="129.2">P4</text>
<text x="147.4" y="131">D4</text>
<text x="194.9" y="130.5">GND</text>
<text x="28.8" y="137.6">R3</text>
<text x="35.3" y="136.8" transform="rotate(-90 35.3 136.8)">G</text>
<text x="137.9" y="135.6" transform="rotate(-90 137.9 135.6)">GND</text>
<text x="142.8" y="137.2">NSR0530HT1G</text>
<text x="145.1" y="135.1">RRE07VSM4S</text>
<text x="32.4" y="141">S</text>
<text x="40" y="141">D</text>
<text x="72.9" y="140.6" transform="rotate(-90 72.9 140.6)">GND</text>
<text x="147.5" y="141.2">D5</text>
<text x="39.3" y="147.4" transform="rotate(-90 39.3 147.4)">Q3A</text>
<text x="51.7" y="149">R5</text>
<text x="58.2" y="148.3" transform="rotate(-90 58.2 148.3)">G</text>
<text x="37.4" y="153.4" transform="rotate(-90 37.4 153.4)">2N7002DW</text>
<text x="55.3" y="152.4">S</text>
<text x="62.9" y="152.4">D</text>
<text x="103.6" y="150.7" transform="rotate(-90 103.6 150.7)">CONN_01X12</text>
<text x="119.9" y="150.7" transform="rotate(-90 119.9 150.7)">CONN_01X12</text>
<text x="62.1" y="158.9" transform="rotate(-90 62.1 158.9)">Q3B</text>
<text x="60.2" y="164.8" transform="rotate(-90 60.2 164.8)">2N7002DW</text>
<text x="120.9" y="175.5" transform="rotate(-90 120.9 175.5)">W2W1</text>
<text x="122.6" y="175.5" transform="rotate(-90 122.6 175.5)">TEST_1P</text>
</g>
<g font-size="1.8" fill="#840084">
<text x="35.5" y="182.6" transform="rotate(-90 35.5 182.6)">TO_SOT_Packages_SMD:SOT-363_SC-70-6</text>
<text x="58.3" y="194.1" transform="rotate(-90 58.3 194.1)">TO_SOT_Packages_SMD:SOT-363_SC-70-6</text>
</g>
<g font-size="1.4" fill="#840000">
<text x="204.2" y="35.3" transform="rotate(-90 204.2 35.3)">71</text>
<text x="206.8" y="35.3" transform="rotate(-90 206.8 35.3)">70</text>
<text x="209.3" y="35.3" transform="rotate(-90 209.3 35.3)">69</text>
<text x="211.8" y="35.3" transform="rotate(-90 211.8 35.3)">68</text>
<text x="214.4" y="35.3" transform="rotate(-90 214.4 35.3)">67</text>
<text x="216.9" y="35.3" transform="rotate(-90 216.9 35.3)">66</text>
<text x="219.5" y="35.3" transform="rotate(-90 219.5 35.3)">65</text>
<text x="222" y="35.3" transform="rotate(-90 222 35.3)">58</text>
<text x="224.5" y="35.3" transform="rotate(-90 224.5 35.3)">55</text>
<text x="227.1" y="35.3" transform="rotate(-90 227.1 35.3)">52</text>
<text x="229.6" y="35.3" transform="rotate(-90 229.6 35.3)">47</text>
<text x="232.2" y="35.3" transform="rotate(-90 232.2 35.3)">43</text>
<text x="234.7" y="35.3" transform="rotate(-90 234.7 35.3)">40</text>
<text x="237.2" y="35.3" transform="rotate(-90 237.2 35.3)">33</text>
<text x="239.8" y="35.3" transform="rotate(-90 239.8 35.3)">26</text>
<text x="242.3" y="35.3" transform="rotate(-90 242.3 35.3)">23</text>
<text x="244.9" y="34.9" transform="rotate(-90 244.9 34.9)">0</text>
<text x="196.5" y="48.3">1</text>
<text x="196.5" y="50.8">2</text>
<text x="196.5" y="53.3">3</text>
<text x="251.9" y="53.3">62</text>
<text x="251.9" y="50.8">63</text>
<text x="251.9" y="48.3">64</text>
<text x="196.5" y="55.9">4</text>
<text x="196.5" y="58.4">5</text>
<text x="251.9" y="58.4">60</text>
<text x="251.9" y="55.9">61</text>
<text x="196.5" y="61">6</text>
<text x="196.5" y="63.5">7</text>
<text x="251.9" y="61">59</text>
<text x="196.1" y="71.1">10</text>
<text x="196.5" y="66">8</text>
<text x="196.5" y="68.6">9</text>
<text x="251.9" y="68.6">56</text>
<text x="251.9" y="66">57</text>
<text x="196.1" y="73.7">11</text>
<text x="196.1" y="76.2">12</text>
<text x="251.9" y="76.2">53</text>
<text x="251.9" y="73.7">54</text>
<text x="196.1" y="78.7">13</text>
<text x="196.1" y="81.3">14</text>
<text x="196.1" y="83.8">15</text>
<text x="251.9" y="83.8">50</text>
<text x="251.9" y="81.3">51</text>
<text x="196.1" y="86.4">16</text>
<text x="196.1" y="88.9">17</text>
<text x="251.9" y="88.9">48</text>
<text x="251.9" y="86.4">49</text>
<text x="196.1" y="91.4">18</text>
<text x="196.1" y="94">19</text>
<text x="251.9" y="94">46</text>
<text x="196.1" y="96.5">20</text>
<text x="196.1" y="99.1">21</text>
<text x="196.1" y="101.6">22</text>
<text x="251.9" y="99.1">44</text>
<text x="251.9" y="96.5">45</text>
<text x="202.9" y="115.3" transform="rotate(-90 202.9 115.3)">24</text>
<text x="205.5" y="115.3" transform="rotate(-90 205.5 115.3)">25</text>
<text x="210.6" y="115.3" transform="rotate(-90 210.6 115.3)">27</text>
<text x="213.1" y="115.3" transform="rotate(-90 213.1 115.3)">28</text>
<text x="215.6" y="115.3" transform="rotate(-90 215.6 115.3)">29</text>
<text x="218.2" y="115.3" transform="rotate(-90 218.2 115.3)">30</text>
<text x="220.7" y="115.3" transform="rotate(-90 220.7 115.3)">31</text>
<text x="223.3" y="115.3" transform="rotate(-90 223.3 115.3)">32</text>
<text x="228.3" y="115.3" transform="rotate(-90 228.3 115.3)">34</text>
<text x="230.9" y="115.3" transform="rotate(-90 230.9 115.3)">35</text>
<text x="233.4" y="115.3" transform="rotate(-90 233.4 115.3)">36</text>
<text x="236" y="115.3" transform="rotate(-90 236 115.3)">37</text>
<text x="238.5" y="115.3" transform="rotate(-90 238.5 115.3)">38</text>
<text x="241" y="115.3" transform="rotate(-90 241 115.3)">39</text>
<text x="246.1" y="115.3" transform="rotate(-90 246.1 115.3)">41</text>
<text x="248.7" y="115.3" transform="rotate(-90 248.7 115.3)">42</text>
</g>
<g font-size="1.4" fill="#008484">
<text x="205" y="40.5" transform="rotate(-90 205 40.5)">GND</text>
<text x="207.5" y="40.5" transform="rotate(-90 207.5 40.5)">GND</text>
<text x="210.1" y="40.5" transform="rotate(-90 210.1 40.5)">GND</text>
<text x="212.6" y="40.5" transform="rotate(-90 212.6 40.5)">GND</text>
<text x="215.1" y="40.5" transform="rotate(-90 215.1 40.5)">GND</text>
<text x="217.7" y="40.5" transform="rotate(-90 217.7 40.5)">GND</text>
<text x="220.2" y="40.5" transform="rotate(-90 220.2 40.5)">GND</text>
<text x="222.8" y="40.5" transform="rotate(-90 222.8 40.5)">GND</text>
<text x="225.3" y="40.5" transform="rotate(-90 225.3 40.5)">GND</text>
<text x="227.8" y="40.5" transform="rotate(-90 227.8 40.5)">GND</text>
<text x="230.4" y="40.5" transform="rotate(-90 230.4 40.5)">GND</text>
<text x="232.9" y="40.5" transform="rotate(-90 232.9 40.5)">GND</text>
<text x="235.5" y="40.5" transform="rotate(-90 235.5 40.5)">GND</text>
<text x="238" y="40.5" transform="rotate(-90 238 40.5)">GND</text>
<text x="240.5" y="40.5" transform="rotate(-90 240.5 40.5)">GND</text>
<text x="243.1" y="40.5" transform="rotate(-90 243.1 40.5)">GND</text>
<text x="245.6" y="40.5" transform="rotate(-90 245.6 40.5)">GND</text>
<text x="199.6" y="49">SWDIO</text>
<text x="199.6" y="51.6">P1.14</text>
<text x="242.5" y="51.6">P1.06/LOW</text>
<text x="242.5" y="49">P1.07/LOW</text>
<text x="199.6" y="54.1">SWDCLK</text>
<text x="199.6" y="56.6">P1.02/LOW</text>
<text x="199.6" y="59.2">P1.03/LOW</text>
<text x="242.5" y="59.2">P1.11/LOW</text>
<text x="242.5" y="56.6">P1.05/LOW</text>
<text x="242.5" y="54.1">P1.10/LOW</text>
<text x="199.6" y="61.7">P1.01/LOW</text>
<text x="199.6" y="64.3">P1.00</text>
<text x="242.5" y="61.7">P0.09/LOW</text>
<text x="199.6" y="66.8">P0.25</text>
<text x="199.6" y="69.3">P0.23</text>
<text x="199.6" y="71.9">P0.24</text>
<text x="242.5" y="69.3">P1.13/LOW</text>
<text x="246.2" y="66.8">P0.10</text>
<text x="199.6" y="74.4">P0.22</text>
<text x="199.6" y="77">P0.21</text>
<text x="242.5" y="77">P1.15/LOW</text>
<text x="242.5" y="74.4">P1.12/LOW</text>
<text x="199.6" y="79.5">P0.20</text>
<text x="199.6" y="82">P0.19</text>
<text x="242.5" y="82">P1.14/LOW</text>
<text x="199.6" y="84.6">D+</text>
<text x="199.6" y="87.1">P0.17</text>
<text x="240.3" y="84.6">P0.02/LOW/A0</text>
<text x="240.3" y="89.7">P0.29/LOW/A5</text>
<text x="240.3" y="87.1">P0.03/LOW/A1</text>
<text x="199.6" y="92.2">P0.15</text>
<text x="199.6" y="94.7">P0.18</text>
<text x="240.3" y="94.7">P0.28/LOW/A4</text>
<text x="199.6" y="97.3">P0.13</text>
<text x="199.6" y="99.8">P0.16</text>
<text x="240.3" y="99.8">P0.31/LOW/A7</text>
<text x="240.3" y="97.3">P0.30/LOW/A6</text>
<text x="199.6" y="102.4">P0.14</text>
<text x="203.7" y="111.8" transform="rotate(-90 203.7 111.8)">VBUS</text>
<text x="206.2" y="111.8" transform="rotate(-90 206.2 111.8)">VDD_HV</text>
<text x="211.3" y="111.8" transform="rotate(-90 211.3 111.8)">P0.11</text>
<text x="213.9" y="111.8" transform="rotate(-90 213.9 111.8)">P0.12</text>
<text x="216.4" y="111.8" transform="rotate(-90 216.4 111.8)">P0.08</text>
<text x="218.9" y="111.8" transform="rotate(-90 218.9 111.8)">P1.09</text>
<text x="221.5" y="111.8" transform="rotate(-90 221.5 111.8)">VDD</text>
<text x="224" y="111.8" transform="rotate(-90 224 111.8)">P1.08</text>
<text x="229.1" y="111.8" transform="rotate(-90 229.1 111.8)">P0.04/A2</text>
<text x="231.6" y="111.8" transform="rotate(-90 231.6 111.8)">P0.06</text>
<text x="234.2" y="111.8" transform="rotate(-90 234.2 111.8)">P0.26</text>
<text x="236.7" y="111.8" transform="rotate(-90 236.7 111.8)">P0.07</text>
<text x="239.3" y="111.8" transform="rotate(-90 239.3 111.8)">P0.27</text>
<text x="241.8" y="111.8" transform="rotate(-90 241.8 111.8)">P0.05/A3</text>
<text x="246.9" y="111.8" transform="rotate(-90 246.9 111.8)">P0.01/XL2</text>
<text x="249.4" y="111.8" transform="rotate(-90 249.4 111.8)">P0.00/XL1</text>
</g>
</svg>
